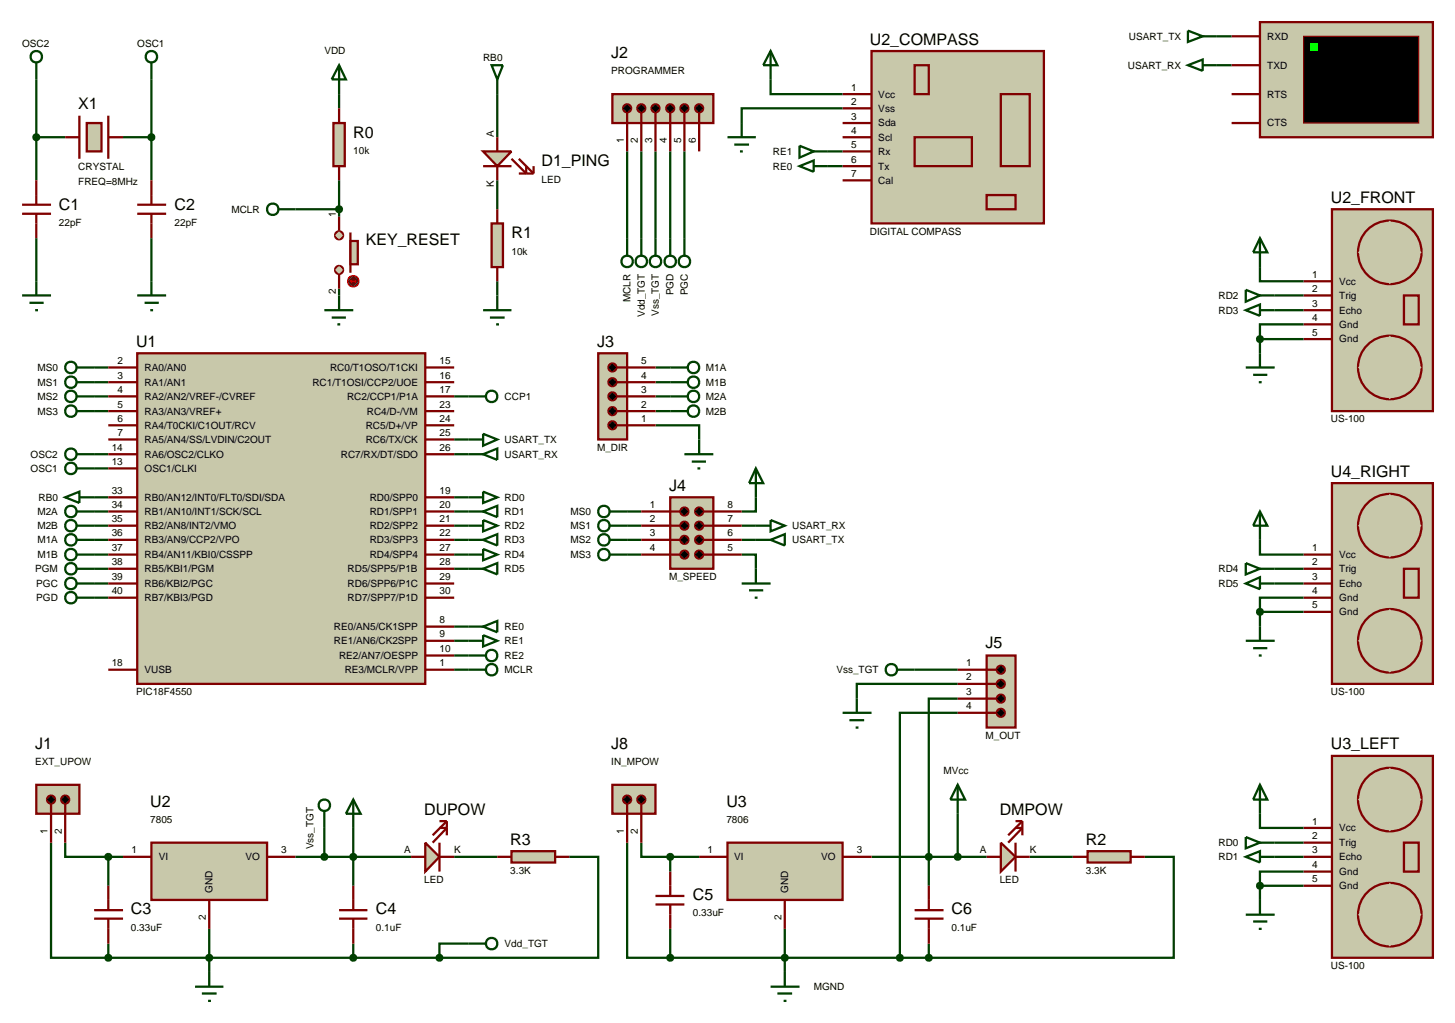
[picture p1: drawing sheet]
<svg xmlns="http://www.w3.org/2000/svg" width="257mm" height="180mm" viewBox="0 0 257 180" stroke-linecap="round" stroke-linejoin="round" font-family="sans-serif">
<g fill="none" stroke="#004000" stroke-width=".4">
<path d="M6.4 14v17.8M26.7 14v17.8M59.8 16.6v2.5M87.7 16.6v7.6M135.9 14v2.6h12.7M148.6 19.1h-17.8v2.6M214.6 6.4h2.6M214.6 11.5h2.6M6.4 24.2h5.1M21.7 24.2h5M52.1 36.9h7.7M59.8 31.8v6.4"/>
<path d="M87.7 31.8v5.1M110.6 26.7v15.3M113.1 26.7v15.3M115.6 26.7v15.3M118.2 26.7v15.3M120.7 26.7v15.3M146 26.7h2.6M146 29.3h2.6M6.4 42v7.6M26.7 42v7.6M59.8 50.9v1.2M87.7 49.6v2.5"/>
<path d="M222.2 47.1v2.5h7.7M222.2 59.8v2.5M222.2 59.8h7.7M224.8 52.1h5.1M224.8 54.7h5.1M229.9 57.2h-7.7v2.6M16.6 69.9h2.5M16.6 64.8h2.5M16.6 67.4h2.5M16.6 72.5h2.5M80.1 77.5h2.5M80.1 69.9h2.5"/>
<path d="M115.6 75h7.7v2.5M115.6 69.9h2.6M115.6 64.8h2.6M115.6 67.4h2.6M115.6 72.5h2.6M16.6 82.6h2.5M16.6 80.1h2.5M16.6 92.7h2.5M16.6 90.2h2.5M16.6 97.8h2.5M16.6 95.2h2.5M16.6 87.7h2.5"/>
<path d="M80.1 80.1h2.5M80.1 92.7h2.5M80.1 90.2h2.5M80.1 97.8h2.5M80.1 95.2h2.5M80.1 87.7h2.5M110.6 92.7h2.5M110.6 90.2h2.5M110.6 97.8h2.5M110.6 95.2h2.5M130.8 97.8h2.5v2.5M130.8 92.7h2.5"/>
<path d="M130.8 95.2h2.5M133.3 87.7v2.5h-2.5M222.2 95.2v2.6h7.7M16.6 100.3h2.5M16.6 105.4h2.5M16.6 102.9h2.5M80.1 118.1h2.5M80.1 115.6h2.5M80.1 100.3h2.5M80.1 110.5h2.5M80.1 113h2.5M161.3 118.1h7.6"/>
<path d="M222.2 107.9v2.6M222.2 107.9h7.7M224.8 100.3h5.1M224.8 102.9h5.1M229.9 105.4h-7.7v2.5M168.9 125.7h-10.2v43.2M168.9 123.2h-5.1v33M168.9 120.6h-17.8v2.6M9 148.6v20.3h10.1M11.5 148.6v2.5h7.6M19.1 151.1h2.6M19.1 151.1v5.1"/>
<path d="M52.1 151.1h20.4M57.2 146v5.1M62.3 146v10.2M80.1 151.1h7.6M100.4 151.1h5.1v17.8h-28M110.6 148.6v20.3h7.6M113.1 148.6v2.5h5.1M118.2 151.1h5.1M118.2 151.1v2.6M153.7 151.1h20.3M168.9 143.5v7.6M181.6 151.1h7.6"/>
<path d="M201.9 151.1h5.1v17.8h-43.2M222.2 143.5v2.5h7.7M222.2 156.2v2.5M222.2 156.2h7.7M224.8 148.6h5.1M224.8 151.1h5.1M229.9 153.7h-7.7v2.5M19.1 166.4v2.5M19.1 168.9h58.4M36.9 163.8v7.6M62.3 166.4v2.5M82.6 166.4h-5.1v2.5"/>
<path d="M118.2 168.9h45.6M118.2 163.8v5.1M138.4 163.8v7.6M163.8 166.4v2.5"/>
</g>
<path d="M24.2 62.3h50.8v58.3h-50.8z" fill="#c8c8aa" stroke="#800000" stroke-width=".4"/>
<g fill="none" stroke="#800000" stroke-width=".4">
<path d="M3.9 36.1h5.1M3.9 37.7h5.1M6.4 31.8v4.3M6.4 37.7v4.3M14 20.4v7.6M19.1 20.4v7.6M24.2 36.1h5.1M24.2 37.7h5.1M26.7 31.8v4.3M26.7 37.7v4.3M19.1 64.8h5.1M19.1 67.4h5.1"/>
<path d="M19.1 69.9h5.1M19.1 72.5h5.1M19.1 75h5.1M19.1 77.5h5.1M75 64.8h5.1M75 67.4h5.1M75 69.9h5.1M75 72.5h5.1M75 75h5.1M75 77.5h5.1M19.1 80.1h5.1M19.1 82.6h5.1"/>
<path d="M19.1 87.7h5.1M19.1 90.2h5.1M19.1 92.7h5.1M19.1 95.2h5.1M19.1 97.8h5.1M75 80.1h5.1M75 87.7h5.1M75 90.2h5.1M75 92.7h5.1M75 95.2h5.1M75 97.8h5.1M19.1 100.3h5.1"/>
<path d="M19.1 102.9h5.1M19.1 105.4h5.1M19.1 118.1h5.1M75 100.3h5.1M75 102.9h5.1M75 105.4h5.1M75 118.1h5.1M75 110.5h5.1M75 113h5.1M75 115.6h5.1"/>
</g>
<g fill="none" stroke="#004000" stroke-width=".4">
<path d="M13.5 82.6h3.1M13.5 80.1h3.1"/>
<circle cx="12.5" cy="80.1" r="1.01"/>
<circle cx="12.5" cy="82.6" r="1.01"/>
</g>
<path d="M15.3 21.7h2.6v5h-2.6z" fill="#c8c8aa" stroke="#800000" stroke-width=".4"/>
<path d="M11.5 24.2h2.5M19.1 24.2h2.6" fill="none" stroke="#800000" stroke-width=".4"/>
<g fill="none" stroke="#004000" stroke-width=".4">
<path d="M6.4 11v3M3.9 52.1h5.1M5.2 53.4h2.5M6.2 54.7h.5M6.4 49.6v2.5M24.2 52.1h5.1M25.5 53.4h2.5M26.5 54.7h.5M26.7 49.6v2.5"/>
<circle cx="6.4" cy="10" r="1.01"/>
</g>
<path d="M6 23.9l.4-.2-.5 .5zM6.4 23.7l.4 .2 .1 .3zM6.9 24.2l-.1 .3-.4 .2zM5.9 24.2l.5 .5-.4-.2z" fill="#004000" stroke="#004000" stroke-width=".4"/>
<path d="M5.9 24.2l.5-.5 .5 .5-.5 .5z" fill="#004000"/>
<g fill="none" stroke="#004000" stroke-width=".4">
<path d="M26.7 11v3"/>
<circle cx="26.7" cy="10" r="1.01"/>
</g>
<path d="M26.3 23.9l.4-.2-.5 .5zM26.7 23.7l.4 .2 .1 .3zM27.2 24.2l-.1 .3-.4 .2zM26.2 24.2l.5 .5-.4-.2z" fill="#004000" stroke="#004000" stroke-width=".4"/>
<path d="M26.2 24.2l.5-.5 .5 .5-.5 .5z" fill="#004000"/>
<path d="M59.8 11.5l1.2 2.5h-2.5zM59.8 11.5v5.1" fill="none" stroke="#004000" stroke-width=".4"/>
<path d="M58.8 21.7h2v7.6h-2z" fill="#c8c8aa" stroke="#800000" stroke-width=".4"/>
<path d="M59.8 19.1v2.6M59.8 29.3v2.5" fill="none" stroke="#800000" stroke-width=".4"/>
<path d="M57.2 54.7h5.1M58.5 56h2.5M59.5 57.2h.5M59.8 52.1v2.6" fill="none" stroke="#004000" stroke-width=".4"/>
<g fill="#c8c8aa" stroke="#800000" stroke-width=".4">
<path d="M59.3 47.1l.5-.2-.7 .7zM59.8 46.9a.68 .68 0 0 1 .7 .7zM59.8 48.3l.7-.7a.68 .68 0 0 1-.7 .7zM59.1 47.6l.7 .7a.68 .68 0 0 1-.7-.7z"/>
<path d="M59.3 41l.5-.2-.7 .7zM59.8 40.8a.68 .68 0 0 1 .7 .7zM60.5 41.5a.68 .68 0 0 1-.7 .7zM59.1 41.5l.7 .7a.68 .68 0 0 1-.7-.7z"/>
</g>
<g fill="#c8c8aa">
<path d="M59.1 47.6l.7-.7 .7 .7-.7 .7z"/>
<path d="M59.8 40.8l.7 .7-.7 .7-.7-.7z"/>
</g>
<path d="M61.8 41v7.1" fill="none" stroke="#800000" stroke-width=".4"/>
<path d="M61.8 42.5h1.3v4.1h-1.3z" fill="#c8c8aa" stroke="#800000" stroke-width=".4"/>
<path d="M59.8 38.2v2.5M59.8 48.3v2.6" fill="none" stroke="#800000" stroke-width=".4"/>
<path d="M61.6 48.9l.7-.3-1 1zM62.3 48.6a.94 .94 0 0 1 1 1zM63.3 49.6a.94 .94 0 0 1-1 1zM61.3 49.6l1 1a.94 .94 0 0 1-1-1z" fill="#400000" stroke="#f00" stroke-width=".2"/>
<path d="M61.3 49.6l1-1 1 1-1 1z" fill="#400000"/>
<path d="M61.8 49.6h1M61.8 49.6l.3 .3M62.1 49.4l-.3 .2M62.6 49.4l.2 .2M62.8 49.6l-.2 .3" fill="none" stroke="#f00" stroke-width=".2"/>
<path d="M59.4 36.6l.4-.2-.5 .5zM59.8 36.4l.4 .2 .1 .3zM60.3 36.9l-.1 .3-.4 .2zM59.3 36.9l.5 .5-.4-.2z" fill="#004000" stroke="#004000" stroke-width=".4"/>
<path d="M59.3 36.9l.5-.5 .5 .5-.5 .5z" fill="#004000"/>
<g fill="none" stroke="#004000" stroke-width=".4">
<path d="M49.1 36.9h3M82.6 118.1h3.1"/>
<circle cx="48.1" cy="36.9" r="1.01"/>
<circle cx="86.7" cy="118.1" r="1.01"/>
</g>
<path d="M222.2 3.9h30.5v20.3h-30.5z" fill="#c8c8aa" stroke="#800000" stroke-width=".4"/>
<path d="M229.9 6.4h20.3v15.3h-20.3z" fill="#000" stroke="#800000" stroke-width=".2"/>
<path d="M231.1 7.7h1.3v1.3h-1.3z" fill="#0f0"/>
<path d="M217.2 6.4h5M217.2 16.6h5M217.2 11.5h5M217.2 21.7h5" fill="none" stroke="#800000" stroke-width=".4"/>
<g fill="none" stroke="#004000" stroke-width=".4">
<path d="M209.5 5.4l2.6 1-2.6 1zM209.5 11.5l2.6-1v2zM212.1 6.4h2.5M212.1 11.5h2.5M82.6 77.5h2.6M82.6 69.9h3.1M85.2 76.5l2.5 1-2.5 1.1zM82.6 80.1h2.6M85.2 80.1l2.5-1v2z"/>
<circle cx="86.7" cy="69.9" r="1.01"/>
</g>
<g fill="#c8c8aa" stroke="#800000" stroke-width=".4">
<path d="M234.9 36.9h17.8v35.6h-17.8z"/>
<path d="M247.6 52.1h2.6v5.1h-2.6z"/>
<path d="M241.1 40.5a5.6 5.6 0 0 1 4-1.6l-5.6 5.6a5.6 5.6 0 0 1 1.6-4zM245.1 38.9a5.6 5.6 0 0 1 5.6 5.6zM245.1 50.1l5.6-5.6a5.6 5.6 0 0 1-5.6 5.6zM239.5 44.5l5.6 5.6a5.6 5.6 0 0 1-5.6-5.6z"/>
<path d="M241.1 60.8a5.6 5.6 0 0 1 4-1.6l-5.6 5.6a5.6 5.6 0 0 1 1.6-4zM245.1 59.2a5.6 5.6 0 0 1 5.6 5.6zM245.1 70.4l5.6-5.6a5.6 5.6 0 0 1-5.6 5.6zM239.5 64.8l5.6 5.6a5.6 5.6 0 0 1-5.6-5.6z"/>
</g>
<g fill="#c8c8aa">
<path d="M245.1 38.9l5.6 5.6-5.6 5.6-5.6-5.6z"/>
<path d="M245.1 59.2l5.6 5.6-5.6 5.6-5.6-5.6z"/>
</g>
<path d="M229.9 49.6h5M229.9 52.1h5M229.9 54.7h5M229.9 57.2h5M229.9 59.8h5" fill="none" stroke="#800000" stroke-width=".4"/>
<g fill="#c8c8aa" stroke="#800000" stroke-width=".4">
<path d="M234.9 133.3h17.8v35.6h-17.8z"/>
<path d="M247.6 148.6h2.6v5.1h-2.6z"/>
<path d="M241.1 137a5.6 5.6 0 0 1 4-1.6l-5.6 5.6a5.6 5.6 0 0 1 1.6-4zM245.1 135.4a5.6 5.6 0 0 1 5.6 5.6zM245.1 146.6l5.6-5.6a5.6 5.6 0 0 1-5.6 5.6zM239.5 141l5.6 5.6a5.6 5.6 0 0 1-5.6-5.6z"/>
<path d="M241.1 157.3a5.6 5.6 0 0 1 4-1.6l-5.6 5.6a5.6 5.6 0 0 1 1.6-4zM245.1 155.7a5.6 5.6 0 0 1 5.6 5.6zM245.1 166.9l5.6-5.6a5.6 5.6 0 0 1-5.6 5.6zM239.5 161.3l5.6 5.6a5.6 5.6 0 0 1-5.6-5.6z"/>
</g>
<g fill="#c8c8aa">
<path d="M245.1 135.4l5.6 5.6-5.6 5.6-5.6-5.6z"/>
<path d="M245.1 155.7l5.6 5.6-5.6 5.6-5.6-5.6z"/>
</g>
<path d="M229.9 146h5M229.9 148.6h5M229.9 151.1h5M229.9 153.7h5M229.9 156.2h5" fill="none" stroke="#800000" stroke-width=".4"/>
<g fill="#c8c8aa" stroke="#800000" stroke-width=".4">
<path d="M234.9 85.2h17.8v35.4h-17.8z"/>
<path d="M247.6 100.3h2.6v5.1h-2.6z"/>
<path d="M241.1 88.7a5.6 5.6 0 0 1 4-1.6l-5.6 5.6a5.6 5.6 0 0 1 1.6-4zM245.1 87.1a5.6 5.6 0 0 1 5.6 5.6zM245.1 98.3l5.6-5.6a5.6 5.6 0 0 1-5.6 5.6zM239.5 92.7l5.6 5.6a5.6 5.6 0 0 1-5.6-5.6z"/>
<path d="M241.1 109a5.6 5.6 0 0 1 4-1.6l-5.6 5.6a5.6 5.6 0 0 1 1.6-4zM245.1 107.4a5.6 5.6 0 0 1 5.6 5.6zM245.1 118.6l5.6-5.6a5.6 5.6 0 0 1-5.6 5.6zM239.5 113l5.6 5.6a5.6 5.6 0 0 1-5.6-5.6z"/>
</g>
<g fill="#c8c8aa">
<path d="M245.1 87.1l5.6 5.6-5.6 5.6-5.6-5.6z"/>
<path d="M245.1 107.4l5.6 5.6-5.6 5.6-5.6-5.6z"/>
</g>
<path d="M229.9 97.8h5M229.9 100.3h5M229.9 102.9h5M229.9 105.4h5M229.9 107.9h5" fill="none" stroke="#800000" stroke-width=".4"/>
<path d="M222.2 158.7v2.6M219.7 161.3h5.1M221 162.5h2.5M222 163.8h.5" fill="none" stroke="#004000" stroke-width=".4"/>
<path d="M221.9 155.8l.3-.1-.5 .5zM222.2 155.7l.4 .2 .1 .3zM222.2 156.7l.5-.5-.2 .4zM221.7 156.2l.5 .5-.4-.2z" fill="#004000" stroke="#004000" stroke-width=".4"/>
<path d="M222.2 155.7l.5 .5-.5 .5-.5-.5z" fill="#004000"/>
<path d="M219.7 64.8h5.1M221 66.1h2.5M222 67.4h.5M222.2 62.3v2.5M219.7 113h5.1M221 114.3h2.5M222 115.6h.5M222.2 110.5v2.5" fill="none" stroke="#004000" stroke-width=".4"/>
<path d="M221.9 107.5l.3-.1-.5 .5zM222.2 107.4l.3 .1 .2 .4zM222.2 108.4l.5-.5-.1 .3zM221.7 107.9l.5 .5-.4-.2z" fill="#004000" stroke="#004000" stroke-width=".4"/>
<path d="M222.2 107.4l.5 .5-.5 .5-.5-.5z" fill="#004000"/>
<path d="M221.9 59.4l.3-.1-.5 .5zM222.2 59.3l.4 .2 .1 .3zM222.2 60.3l.5-.5-.2 .4zM221.7 59.8l.5 .5-.4-.2z" fill="#004000" stroke="#004000" stroke-width=".4"/>
<path d="M222.2 59.3l.5 .5-.5 .5-.5-.5z" fill="#004000"/>
<path d="M222.2 42l1.3 2.5h-2.5zM222.2 42v5.1M222.2 90.2l1.3 2.5h-2.5zM222.2 90.2v5M222.2 138.4l1.3 2.6h-2.5zM222.2 138.4v5.1" fill="none" stroke="#004000" stroke-width=".4"/>
<g fill="#c8c8aa" stroke="#800000" stroke-width=".4">
<path d="M153.7 9h30.4v30.4h-30.4z"/>
<path d="M161.3 24.2h10.1v5.1h-10.1z"/>
<path d="M161.3 11.5h2.5v5.1h-2.5z"/>
<path d="M176.5 16.6h5.1v12.7h-5.1z"/>
<path d="M174 34.4h5.1v2.5h-5.1z"/>
</g>
<path d="M148.6 16.6h5.1M148.6 19.1h5.1M148.6 21.7h5.1M148.6 24.2h5.1M148.6 26.7h5.1M148.6 29.3h5.1M148.6 31.8h5.1" fill="none" stroke="#800000" stroke-width=".4"/>
<g fill="none" stroke="#004000" stroke-width=".4">
<path d="M135.9 9l1.2 2.5h-2.5zM135.9 9v5M128.3 24.2h5M129.5 25.5h2.6M130.5 26.7h.5M130.8 21.7v2.5M141 25.7l2.5 1-2.5 1.1zM141 29.3l2.5-1v2zM143.5 26.7h2.5M143.5 29.3h2.5M219.7 51.1l2.5 1-2.5 1.1zM219.7 54.7l2.5-1v2z"/>
<path d="M222.2 52.1h2.6M222.2 54.7h2.6M13.5 92.7h3.1M13.5 90.2h3.1M13.5 97.8h3.1M13.5 95.2h3.1M82.6 92.7h2.6M82.6 90.2h2.6M82.6 97.8h2.6M82.6 95.2h2.6M82.6 87.7h2.6M85.2 90.2l2.5-1v2z"/>
<path d="M85.2 86.7l2.5 1-2.5 1zM85.2 95.2l2.5-1v2zM85.2 91.7l2.5 1-2.5 1zM85.2 96.8l2.5 1-2.5 1zM219.7 99.3l2.5 1-2.5 1zM13.5 100.3h3.1M13.5 105.4h3.1M13.5 102.9h3.1M82.6 115.6h3.1M82.6 100.3h2.6M85.2 100.3l2.5-1v2zM219.7 102.9l2.5-1.1v2.1z"/>
<path d="M222.2 100.3h2.6M222.2 102.9h2.6M219.7 147.6l2.5 1-2.5 1zM219.7 151.1l2.5-1v2zM222.2 148.6h2.6M222.2 151.1h2.6"/>
<circle cx="12.5" cy="90.2" r="1.01"/>
<circle cx="12.5" cy="97.8" r="1.01"/>
<circle cx="12.5" cy="95.2" r="1.01"/>
<circle cx="12.5" cy="92.7" r="1.01"/>
<circle cx="12.5" cy="102.9" r="1.01"/>
<circle cx="12.5" cy="100.3" r="1.01"/>
<circle cx="12.5" cy="105.4" r="1.01"/>
<circle cx="86.7" cy="115.6" r="1.01"/>
</g>
<path d="M85.2 26.7h5l-2.5 2.6z" fill="#c8c8aa" stroke="#800000" stroke-width=".4"/>
<path d="M85.2 29.3h5M87.7 24.2v2.5M87.7 29.3v2.5M90.2 28l2.6 2.6v-1.3M91.5 28l2.6 2.6M91.5 30.6h2.6M94.1 29.3v1.3" fill="none" stroke="#800000" stroke-width=".4"/>
<path d="M86.7 11.5h2l-1 2.5zM87.7 14v2.6M11.5 87.7l2.5-1v2zM14 87.7h2.6M82.6 110.5h2.6M82.6 113h2.6M85.2 110.5l2.5-1v2zM85.2 112l2.5 1-2.5 1z" fill="none" stroke="#004000" stroke-width=".4"/>
<path d="M86.7 39.4h2v7.7h-2z" fill="#c8c8aa" stroke="#800000" stroke-width=".4"/>
<path d="M87.7 36.9v2.5M87.7 47.1v2.5" fill="none" stroke="#800000" stroke-width=".4"/>
<path d="M62.3 141l1.3 2.5h-2.6zM62.3 141v5" fill="none" stroke="#004000" stroke-width=".4"/>
<path d="M26.7 148.6h20.4v10.1h-20.4z" fill="#c8c8aa" stroke="#800000" stroke-width=".4"/>
<path d="M21.7 151.1h5M36.9 158.7v5.1M47.1 151.1h5M62.3 156.2v4.3M59.8 160.5h5M59.8 162h5M62.3 162v4.4" fill="none" stroke="#800000" stroke-width=".4"/>
<path d="M34.4 174h5M35.6 175.2h2.6M36.7 176.5h.5M36.9 171.4v2.6" fill="none" stroke="#004000" stroke-width=".4"/>
<path d="M36.6 168.5l.3-.1-.5 .5zM36.9 168.4l.4 .2 .1 .3zM36.9 169.4l.5-.5-.2 .4zM36.4 168.9l.5 .5-.4-.2z" fill="#004000" stroke="#004000" stroke-width=".4"/>
<path d="M36.9 168.4l.5 .5-.5 .5-.5-.5z" fill="#004000"/>
<path d="M61.9 150.8l.4-.2-.5 .5zM62.3 150.6l.4 .2 .1 .3zM62.3 151.6l.5-.5-.2 .4zM61.8 151.1l.5 .5-.3-.1z" fill="#004000" stroke="#004000" stroke-width=".4"/>
<path d="M61.8 151.1l.5-.5 .5 .5-.5 .5z" fill="#004000"/>
<path d="M19.1 156.2v4.3M16.6 160.5h5.1M16.6 162h5.1M19.1 162v4.4" fill="none" stroke="#800000" stroke-width=".4"/>
<path d="M6.4 138.4h7.6v5.1h-7.6z" fill="#c8c8aa" stroke="#800000" stroke-width=".4"/>
<path d="M9 141.7v6.9M11.5 141.7v6.9" fill="none" stroke="#800000" stroke-width=".4"/>
<g fill="#000" stroke="#800000" stroke-width=".4">
<path d="M8.5 140.5l.5-.2-.7 .7zM9 140.3a.68 .68 0 0 1 .7 .7zM9.7 141a.68 .68 0 0 1-.7 .7zM8.3 141l.7 .7a.68 .68 0 0 1-.7-.7z"/>
<path d="M11 140.5l.5-.2-.7 .7zM11.5 140.3a.68 .68 0 0 1 .7 .7zM11.5 141.7l.7-.7a.68 .68 0 0 1-.7 .7zM10.8 141l.7 .7a.68 .68 0 0 1-.7-.7z"/>
</g>
<path d="M9 140.3l.7 .7-.7 .7-.7-.7zM11.5 140.3l.7 .7-.7 .7-.7-.7z" fill="#000"/>
<path d="M18.7 150.8l.4-.2-.5 .5zM19.1 150.6l.4 .2 .1 .3zM19.6 151.1l-.2 .4-.3 .1zM18.6 151.1l.5 .5-.3-.1z" fill="#004000" stroke="#004000" stroke-width=".4"/>
<path d="M18.6 151.1l.5-.5 .5 .5-.5 .5z" fill="#004000"/>
<path d="M18.7 168.6l.4-.2-.5 .5zM19.1 168.4l.4 .2 .1 .3zM19.6 168.9l-.2 .4-.3 .1zM18.6 168.9l.5 .5-.3-.1z" fill="#004000" stroke="#004000" stroke-width=".4"/>
<path d="M18.6 168.9l.5-.5 .5 .5-.5 .5z" fill="#004000"/>
<path d="M75 148.6l2.5 2.5-2.5 2.6z" fill="#c8c8aa" stroke="#800000" stroke-width=".4"/>
<path d="M72.5 151.1h2.5M77.5 148.6v5.1M77.5 146h1.3l-2.5 2.6M77.5 144.8h1.3M77.5 151.1h2.6M78.8 144.8l-2.5 2.5M78.8 144.8v2.5" fill="none" stroke="#800000" stroke-width=".4"/>
<path d="M90.2 150.1h7.7v2h-7.7z" fill="#c8c8aa" stroke="#800000" stroke-width=".4"/>
<path d="M87.7 151.1h2.5M97.9 151.1h2.5" fill="none" stroke="#800000" stroke-width=".4"/>
<path d="M62 168.5l.3-.1-.5 .5zM62.3 168.4l.4 .2 .1 .3zM62.3 169.4l.5-.5-.2 .4zM61.8 168.9l.5 .5-.3-.1z" fill="#004000" stroke="#004000" stroke-width=".4"/>
<path d="M62.3 168.4l.5 .5-.5 .5-.5-.5z" fill="#004000"/>
<path d="M85.2 54.7h5M86.4 56h2.6M87.5 57.2h.5M87.7 52.1v2.6" fill="none" stroke="#004000" stroke-width=".4"/>
<path d="M108 16.6h17.8v5.1h-17.8z" fill="#c8c8aa" stroke="#800000" stroke-width=".4"/>
<path d="M110.6 19.9v6.8M113.1 19.9v6.8M115.6 19.9v6.8M118.2 19.9v6.8M120.7 19.9v6.8M123.3 19.9v6.8" fill="none" stroke="#800000" stroke-width=".4"/>
<g fill="#000" stroke="#800000" stroke-width=".4">
<path d="M110.1 18.6l.5-.2-.7 .7zM110.6 18.4a.68 .68 0 0 1 .7 .7zM111.3 19.1a.68 .68 0 0 1-.7 .7zM109.9 19.1l.7 .7a.68 .68 0 0 1-.7-.7z"/>
<path d="M112.6 18.6l.5-.2-.7 .7zM113.1 18.4a.68 .68 0 0 1 .7 .7zM113.1 19.8l.7-.7a.68 .68 0 0 1-.7 .7zM112.4 19.1l.7 .7a.68 .68 0 0 1-.7-.7z"/>
<path d="M115.1 18.6l.5-.2-.7 .7zM115.6 18.4a.68 .68 0 0 1 .7 .7zM116.3 19.1a.68 .68 0 0 1-.7 .7zM114.9 19.1l.7 .7a.68 .68 0 0 1-.7-.7z"/>
<path d="M117.7 18.6l.5-.2-.7 .7zM118.2 18.4a.68 .68 0 0 1 .7 .7zM118.2 19.8l.7-.7a.68 .68 0 0 1-.7 .7zM117.5 19.1l.7 .7a.68 .68 0 0 1-.7-.7z"/>
<path d="M120.2 18.6l.5-.2-.7 .7zM120.7 18.4a.68 .68 0 0 1 .7 .7zM120.7 19.8l.7-.7a.68 .68 0 0 1-.7 .7zM120 19.1l.7 .7a.68 .68 0 0 1-.7-.7z"/>
<path d="M122.8 18.6l.5-.2-.7 .7zM123.3 18.4a.68 .68 0 0 1 .7 .7zM124 19.1a.68 .68 0 0 1-.7 .7zM122.6 19.1l.7 .7a.68 .68 0 0 1-.7-.7z"/>
</g>
<path d="M110.6 18.4l.7 .7-.7 .7-.7-.7zM113.1 18.4l.7 .7-.7 .7-.7-.7zM115.6 18.4l.7 .7-.7 .7-.7-.7zM118.2 18.4l.7 .7-.7 .7-.7-.7zM120.7 18.4l.7 .7-.7 .7-.7-.7zM123.3 18.4l.7 .7-.7 .7-.7-.7z" fill="#000"/>
<g fill="none" stroke="#004000" stroke-width=".4">
<path d="M110.6 42v3M113.1 42v3M115.6 42v3M118.2 42v3M120.7 42v3M57.2 143v3M82.6 166.4h3.1"/>
<circle cx="110.6" cy="46.1" r="1.01"/>
<circle cx="113.1" cy="46.1" r="1.01"/>
<circle cx="115.6" cy="46.1" r="1.01"/>
<circle cx="118.2" cy="46.1" r="1.01"/>
<circle cx="120.7" cy="46.1" r="1.01"/>
<circle cx="57.2" cy="142" r="1.01"/>
<circle cx="86.7" cy="166.4" r="1.01"/>
</g>
<path d="M56.8 150.8l.4-.2-.5 .5zM57.2 150.6l.4 .2 .1 .3zM57.2 151.6l.5-.5-.2 .4zM56.7 151.1l.5 .5-.3-.1z" fill="#004000" stroke="#004000" stroke-width=".4"/>
<path d="M56.7 151.1l.5-.5 .5 .5-.5 .5z" fill="#004000"/>
<path d="M77.2 168.5l.3-.1-.5 .5zM77.5 168.4l.4 .2 .1 .3zM77.5 169.4l.5-.5-.2 .4zM77 168.9l.5 .5-.4-.2z" fill="#004000" stroke="#004000" stroke-width=".4"/>
<path d="M77.5 168.4l.5 .5-.5 .5-.5-.5z" fill="#004000"/>
<path d="M105.5 62.3h5.1v15.2h-5.1z" fill="#c8c8aa" stroke="#800000" stroke-width=".4"/>
<path d="M108.8 75h6.8M108.8 72.5h6.8M108.8 69.9h6.8M108.8 67.4h6.8M108.8 64.8h6.8" fill="none" stroke="#800000" stroke-width=".4"/>
<g fill="#000" stroke="#800000" stroke-width=".4">
<path d="M107.5 74.5l.5-.2-.7 .7zM108 74.3a.68 .68 0 0 1 .7 .7zM108.7 75a.68 .68 0 0 1-.7 .7zM107.3 75l.7 .7a.68 .68 0 0 1-.7-.7z"/>
<path d="M107.5 72l.5-.2-.7 .7zM108 71.8a.68 .68 0 0 1 .7 .7zM108.7 72.5a.68 .68 0 0 1-.7 .7zM107.3 72.5l.7 .7a.68 .68 0 0 1-.7-.7z"/>
<path d="M107.5 69.4l.5-.2-.7 .7zM108 69.2a.68 .68 0 0 1 .7 .7zM108.7 69.9a.68 .68 0 0 1-.7 .7zM107.3 69.9l.7 .7a.68 .68 0 0 1-.7-.7z"/>
<path d="M107.5 66.9l.5-.2-.7 .7zM108 66.7a.68 .68 0 0 1 .7 .7zM108.7 67.4a.68 .68 0 0 1-.7 .7zM107.3 67.4l.7 .7a.68 .68 0 0 1-.7-.7z"/>
<path d="M107.5 64.3l.5-.2-.7 .7zM108 64.1a.68 .68 0 0 1 .7 .7zM108.7 64.8a.68 .68 0 0 1-.7 .7zM107.3 64.8l.7 .7a.68 .68 0 0 1-.7-.7z"/>
</g>
<path d="M107.3 75l.7-.7 .7 .7-.7 .7zM107.3 72.5l.7-.7 .7 .7-.7 .7zM108 69.2l.7 .7-.7 .7-.7-.7zM107.3 67.4l.7-.7 .7 .7-.7 .7zM107.3 64.8l.7-.7 .7 .7-.7 .7z" fill="#000"/>
<g fill="none" stroke="#004000" stroke-width=".4">
<path d="M118.2 64.8h3M118.2 67.4h3M118.2 69.9h3M118.2 72.5h3M123.3 77.5v2.6M120.7 80.1h5.1M122 81.4h2.5M123 82.6h.5"/>
<circle cx="122.3" cy="69.9" r="1.01"/>
<circle cx="122.3" cy="72.5" r="1.01"/>
<circle cx="122.3" cy="67.4" r="1.01"/>
<circle cx="122.3" cy="64.8" r="1.01"/>
</g>
<path d="M118.2 87.7h7.6v12.6h-7.6z" fill="#c8c8aa" stroke="#800000" stroke-width=".4"/>
<path d="M113.1 90.2h6.9M113.1 92.7h6.9M113.1 95.2h6.9M113.1 97.8h6.9M124 90.2h6.8M124 92.7h6.8M124 95.2h6.8M124 97.8h6.8" fill="none" stroke="#800000" stroke-width=".4"/>
<g fill="#000" stroke="#800000" stroke-width=".4">
<path d="M120.2 89.7l.5-.2-.7 .7zM120.7 89.5a.68 .68 0 0 1 .7 .7zM120.7 90.9l.7-.7a.68 .68 0 0 1-.7 .7zM120 90.2l.7 .7a.68 .68 0 0 1-.7-.7z"/>
<path d="M120.2 92.2l.5-.2-.7 .7zM120.7 92a.68 .68 0 0 1 .7 .7zM121.4 92.7a.68 .68 0 0 1-.7 .7zM120 92.7l.7 .7a.68 .68 0 0 1-.7-.7z"/>
<path d="M120.2 94.7l.5-.2-.7 .7zM120.7 94.5a.68 .68 0 0 1 .7 .7zM120.7 95.9l.7-.7a.68 .68 0 0 1-.7 .7zM120 95.2l.7 .7a.68 .68 0 0 1-.7-.7z"/>
<path d="M120.2 97.3l.5-.2-.7 .7zM120.7 97.1a.68 .68 0 0 1 .7 .7zM121.4 97.8a.68 .68 0 0 1-.7 .7zM120 97.8l.7 .7a.68 .68 0 0 1-.7-.7z"/>
<path d="M122.8 89.7l.5-.2-.7 .7zM123.3 89.5a.68 .68 0 0 1 .7 .7zM123.3 90.9l.7-.7a.68 .68 0 0 1-.7 .7zM122.6 90.2l.7 .7a.68 .68 0 0 1-.7-.7z"/>
<path d="M122.8 92.2l.5-.2-.7 .7zM123.3 92a.68 .68 0 0 1 .7 .7zM124 92.7a.68 .68 0 0 1-.7 .7zM122.6 92.7l.7 .7a.68 .68 0 0 1-.7-.7z"/>
<path d="M122.8 94.7l.5-.2-.7 .7zM123.3 94.5a.68 .68 0 0 1 .7 .7zM123.3 95.9l.7-.7a.68 .68 0 0 1-.7 .7zM122.6 95.2l.7 .7a.68 .68 0 0 1-.7-.7z"/>
<path d="M122.8 97.3l.5-.2-.7 .7zM123.3 97.1a.68 .68 0 0 1 .7 .7zM124 97.8a.68 .68 0 0 1-.7 .7zM122.6 97.8l.7 .7a.68 .68 0 0 1-.7-.7z"/>
</g>
<path d="M120 90.2l.7-.7 .7 .7-.7 .7zM120 92.7l.7-.7 .7 .7-.7 .7zM120 95.2l.7-.7 .7 .7-.7 .7zM120 97.8l.7-.7 .7 .7-.7 .7zM123.3 89.5l.7 .7-.7 .7-.7-.7zM123.3 92l.7 .7-.7 .7-.7-.7zM123.3 94.5l.7 .7-.7 .7-.7-.7zM123.3 97.1l.7 .7-.7 .7-.7-.7z" fill="#000"/>
<g fill="none" stroke="#004000" stroke-width=".4">
<path d="M13.5 64.8h3.1M13.5 67.4h3.1M13.5 69.9h3.1M13.5 72.5h3.1M107.5 90.2h3.1M107.5 92.7h3.1M107.5 95.2h3.1M107.5 97.8h3.1"/>
<circle cx="12.5" cy="64.8" r="1.01"/>
<circle cx="12.5" cy="67.4" r="1.01"/>
<circle cx="12.5" cy="72.5" r="1.01"/>
<circle cx="12.5" cy="69.9" r="1.01"/>
<circle cx="106.5" cy="90.2" r="1.01"/>
<circle cx="106.5" cy="97.8" r="1.01"/>
<circle cx="106.5" cy="95.2" r="1.01"/>
<circle cx="106.5" cy="92.7" r="1.01"/>
</g>
<path d="M128.3 148.6h20.3v10.1h-20.3z" fill="#c8c8aa" stroke="#800000" stroke-width=".4"/>
<path d="M123.3 151.1h5M138.4 158.7v5.1M148.6 151.1h5.1M163.8 156.2v4.3M161.3 160.5h5.1M161.3 162h5.1M163.8 162v4.4" fill="none" stroke="#800000" stroke-width=".4"/>
<path d="M163.4 150.8l.4-.2-.5 .5zM163.8 150.6l.4 .2 .1 .3zM164.3 151.1l-.2 .4-.3 .1zM163.3 151.1l.5 .5-.3-.1z" fill="#004000" stroke="#004000" stroke-width=".4"/>
<path d="M163.8 150.6l.5 .5-.5 .5-.5-.5z" fill="#004000"/>
<path d="M176.5 148.6l2.6 2.5-2.6 2.6z" fill="#c8c8aa" stroke="#800000" stroke-width=".4"/>
<path d="M174 151.1h2.5M179.1 148.6v5.1M179.1 146h1.2l-2.5 2.6M179.1 144.8h1.2M179.1 151.1h2.5M180.3 144.8l-2.5 2.5M180.3 144.8v2.5" fill="none" stroke="#800000" stroke-width=".4"/>
<path d="M191.8 150.1h7.6v2h-7.6z" fill="#c8c8aa" stroke="#800000" stroke-width=".4"/>
<path d="M189.2 151.1h2.6M199.4 151.1h2.5" fill="none" stroke="#800000" stroke-width=".4"/>
<path d="M163.5 168.5l.3-.1-.5 .5zM163.8 168.4l.4 .2 .1 .3zM164.3 168.9l-.2 .4-.3 .1zM163.3 168.9l.5 .5-.3-.1z" fill="#004000" stroke="#004000" stroke-width=".4"/>
<path d="M163.8 168.4l.5 .5-.5 .5-.5-.5z" fill="#004000"/>
<path d="M115.6 158h5.1M115.6 159.5h5.1M118.2 153.7v4.3M118.2 159.5v4.3" fill="none" stroke="#800000" stroke-width=".4"/>
<path d="M138.1 168.5l.3-.1-.5 .5zM138.4 168.4l.4 .2 .1 .3zM138.9 168.9l-.2 .4-.3 .1zM137.9 168.9l.5 .5-.3-.1z" fill="#004000" stroke="#004000" stroke-width=".4"/>
<path d="M138.4 168.4l.5 .5-.5 .5-.5-.5z" fill="#004000"/>
<path d="M135.9 174h5.1M137.1 175.2h2.6M138.2 176.5h.5M138.4 171.4v2.6" fill="none" stroke="#004000" stroke-width=".4"/>
<path d="M108 138.4h7.6v5.1h-7.6z" fill="#c8c8aa" stroke="#800000" stroke-width=".4"/>
<path d="M110.6 141.7v6.9M113.1 141.7v6.9" fill="none" stroke="#800000" stroke-width=".4"/>
<g fill="#000" stroke="#800000" stroke-width=".4">
<path d="M110.1 140.5l.5-.2-.7 .7zM110.6 140.3a.68 .68 0 0 1 .7 .7zM110.6 141.7l.7-.7a.68 .68 0 0 1-.7 .7zM109.9 141l.7 .7a.68 .68 0 0 1-.7-.7z"/>
<path d="M112.6 140.5l.5-.2-.7 .7zM113.1 140.3a.68 .68 0 0 1 .7 .7zM113.1 141.7l.7-.7a.68 .68 0 0 1-.7 .7zM112.4 141l.7 .7a.68 .68 0 0 1-.7-.7z"/>
</g>
<path d="M110.6 140.3l.7 .7-.7 .7-.7-.7zM113.1 140.3l.7 .7-.7 .7-.7-.7z" fill="#000"/>
<path d="M117.9 168.5l.3-.1-.5 .5zM118.2 168.4l.3 .1 .2 .4zM118.7 168.9l-.2 .4-.3 .1zM117.7 168.9l.5 .5-.3-.1z" fill="#004000" stroke="#004000" stroke-width=".4"/>
<path d="M118.2 168.4l.5 .5-.5 .5-.5-.5z" fill="#004000"/>
<path d="M117.8 150.8l.4-.2-.5 .5zM118.2 150.6l.3 .1 .2 .4zM118.7 151.1l-.2 .4-.3 .1zM117.7 151.1l.5 .5-.3-.1z" fill="#004000" stroke="#004000" stroke-width=".4"/>
<path d="M118.2 150.6l.5 .5-.5 .5-.5-.5z" fill="#004000"/>
<path d="M174 115.6h5.1v12.7h-5.1z" fill="#c8c8aa" stroke="#800000" stroke-width=".4"/>
<path d="M168.9 118.1h6.8M168.9 120.6h6.8M168.9 123.2h6.8M168.9 125.7h6.8" fill="none" stroke="#800000" stroke-width=".4"/>
<g fill="#000" stroke="#800000" stroke-width=".4">
<path d="M176 117.6l.5-.2-.7 .7zM176.5 117.4a.68 .68 0 0 1 .7 .7zM176.5 118.8l.7-.7a.68 .68 0 0 1-.7 .7zM175.8 118.1l.7 .7a.68 .68 0 0 1-.7-.7z"/>
<path d="M176 120.1l.5-.2-.7 .7zM176.5 119.9a.68 .68 0 0 1 .7 .7zM176.5 121.3l.7-.7a.68 .68 0 0 1-.7 .7zM175.8 120.6l.7 .7a.68 .68 0 0 1-.7-.7z"/>
<path d="M176 122.7l.5-.2-.7 .7zM176.5 122.5a.68 .68 0 0 1 .7 .7zM177.2 123.2a.68 .68 0 0 1-.7 .7zM175.8 123.2l.7 .7a.68 .68 0 0 1-.7-.7z"/>
<path d="M176 125.2l.5-.2-.7 .7zM176.5 125a.68 .68 0 0 1 .7 .7zM176.5 126.4l.7-.7a.68 .68 0 0 1-.7 .7zM175.8 125.7l.7 .7a.68 .68 0 0 1-.7-.7z"/>
</g>
<path d="M176.5 117.4l.7 .7-.7 .7-.7-.7zM176.5 119.9l.7 .7-.7 .7-.7-.7zM176.5 122.5l.7 .7-.7 .7-.7-.7zM175.8 125.7l.7-.7 .7 .7-.7 .7z" fill="#000"/>
<path d="M158.4 168.5l.3-.1-.5 .5zM158.7 168.4l.3 .1 .2 .4zM158.7 169.4l.5-.5-.2 .4zM158.2 168.9l.5 .5-.3-.1z" fill="#004000" stroke="#004000" stroke-width=".4"/>
<path d="M158.7 168.4l.5 .5-.5 .5-.5-.5z" fill="#004000"/>
<g fill="none" stroke="#004000" stroke-width=".4">
<path d="M133.3 82.6l1.3 2.6h-2.5zM133.3 82.6v5.1M133.3 95.2h2.6M133.3 92.7h2.6M135.9 95.2l2.5-1v2zM135.9 91.7l2.5 1-2.5 1zM130.8 102.9h5.1M132.1 104.1h2.5M133.1 105.4h.5M133.3 100.3v2.6M158.2 118.1h3.1M148.6 125.7h5.1"/>
<path d="M149.8 127h2.6M150.9 128.3h.5M151.1 123.2v2.5M168.9 138.4l1.3 2.6h-2.6zM168.9 138.4v5.1"/>
<circle cx="157.2" cy="118.1" r="1.01"/>
</g>
<path d="M168.5 150.8l.4-.2-.5 .5zM168.9 150.6l.4 .2 .1 .3zM169.4 151.1l-.2 .4-.3 .1zM168.4 151.1l.5 .5-.3-.1z" fill="#004000" stroke="#004000" stroke-width=".4"/>
<path d="M168.4 151.1l.5-.5 .5 .5-.5 .5z" fill="#004000"/>
<g font-size="2.8">
<text x="107.8" y="10.3">J2</text>
<text x="153.4" y="7.9">U2_COMPASS</text>
<text x="13.8" y="19.3">X1</text>
<text x="62.3" y="24.3">R0</text>
<text x="95.5" y="29.3">D1_PING</text>
<text x="234.7" y="35.8">U2_FRONT</text>
<text x="10.4" y="37">C1</text>
<text x="30.8" y="37">C2</text>
<text x="90.2" y="42">R1</text>
<text x="64.5" y="43.3">KEY_RESET</text>
<text x="24" y="61.2">U1</text>
<text x="105.3" y="61.2">J3</text>
<text x="118" y="86.6">J4</text>
<text x="234.7" y="84.1">U4_RIGHT</text>
<text x="173.8" y="114.4">J5</text>
<text x="6.2" y="132.1">J1</text>
<text x="107.8" y="132.1">J8</text>
<text x="234.7" y="132.2">U3_LEFT</text>
<text x="26.5" y="142.3">U2</text>
<text x="74.8" y="143.7">DUPOW</text>
<text x="128.1" y="142.3">U3</text>
<text x="176.3" y="143.7">DMPOW</text>
<text x="90" y="149">R3</text>
<text x="191.5" y="149">R2</text>
<text x="23.1" y="161.3">C3</text>
<text x="66.3" y="161.3">C4</text>
<text x="122.2" y="158.8">C5</text>
<text x="167.8" y="161.3">C6</text>
</g>
<g font-size="1.8">
<text x="3.9" y="8.3">OSC2</text>
<text x="24.2" y="8.3">OSC1</text>
<text x="57.2" y="9.6">VDD</text>
<text x="85.2" y="10.8">RB0</text>
<text x="199.1" y="7">USART_TX</text>
<text x="223.5" y="7">RXD</text>
<text x="107.8" y="13.1">PROGRAMMER</text>
<text x="150.1" y="16">1</text>
<text x="154.9" y="17.2">Vcc</text>
<text x="198.9" y="12.1">USART_RX</text>
<text x="223.5" y="17.2">RTS</text>
<text x="223.5" y="12.1">TXD</text>
<text x="150.1" y="18.5">2</text>
<text x="150.1" y="21.1">3</text>
<text x="150.1" y="23.6">4</text>
<text x="154.9" y="19.7">Vss</text>
<text x="154.9" y="22.3">Sda</text>
<text x="223.5" y="22.3">CTS</text>
<text x="13.8" y="30">CRYSTAL</text>
<text x="62.3" y="27.1">10k</text>
<text x="87.1" y="24.2" transform="rotate(-90 87.1 24.2)">A</text>
<text x="110" y="25.2" transform="rotate(-90 110 25.2)">1</text>
<text x="112.5" y="25.2" transform="rotate(-90 112.5 25.2)">2</text>
<text x="115" y="25.2" transform="rotate(-90 115 25.2)">3</text>
<text x="117.6" y="25.2" transform="rotate(-90 117.6 25.2)">4</text>
<text x="120.1" y="25.2" transform="rotate(-90 120.1 25.2)">5</text>
<text x="122.7" y="25.2" transform="rotate(-90 122.7 25.2)">6</text>
<text x="136.3" y="27.3">RE1</text>
<text x="136.3" y="29.9">RE0</text>
<text x="150.1" y="26.1">5</text>
<text x="150.1" y="28.7">6</text>
<text x="154.9" y="24.8">Scl</text>
<text x="154.9" y="27.3">Rx</text>
<text x="154.9" y="29.9">Tx</text>
<text x="13.8" y="32.6">FREQ=8MHz</text>
<text x="87.1" y="33" transform="rotate(-90 87.1 33)">K</text>
<text x="95.5" y="32.2">LED</text>
<text x="150.1" y="31.2">7</text>
<text x="154.9" y="32.4">Cal</text>
<text x="10.4" y="39.8">22pF</text>
<text x="30.8" y="39.8">22pF</text>
<text x="40.8" y="37.5">MCLR</text>
<text x="59.2" y="38.2" transform="rotate(-90 59.2 38.2)">1</text>
<text x="153.4" y="41.5">DIGITAL COMPASS</text>
<text x="90.2" y="44.9">10k</text>
<text x="59.2" y="51.9" transform="rotate(-90 59.2 51.9)">2</text>
<text x="111.2" y="53.3" transform="rotate(-90 111.2 53.3)">MCLR</text>
<text x="118.8" y="52.1" transform="rotate(-90 118.8 52.1)">PGD</text>
<text x="121.3" y="52.1" transform="rotate(-90 121.3 52.1)">PGC</text>
<text x="214.9" y="52.7">RD2</text>
<text x="231.4" y="49">1</text>
<text x="231.4" y="51.5">2</text>
<text x="236.2" y="50.2">Vcc</text>
<text x="236.2" y="52.7">Trig</text>
<text x="113.7" y="55.9" transform="rotate(-90 113.7 55.9)">Vdd_TGT</text>
<text x="116.2" y="55.7" transform="rotate(-90 116.2 55.7)">Vss_TGT</text>
<text x="214.9" y="55.3">RD3</text>
<text x="231.4" y="54.1">3</text>
<text x="231.4" y="56.6">4</text>
<text x="231.4" y="59.2">5</text>
<text x="236.2" y="55.3">Echo</text>
<text x="236.2" y="57.8">Gnd</text>
<text x="6.6" y="65.4">MS0</text>
<text x="20.7" y="64.2">2</text>
<text x="25.5" y="65.4">RA0/AN0</text>
<text x="58.2" y="65.4">RC0/T1OSO/T1CKI</text>
<text x="77.5" y="64.2">15</text>
<text x="113.1" y="64.2">5</text>
<text x="124.5" y="65.4">M1A</text>
<text x="236.2" y="60.4">Gnd</text>
<text x="6.6" y="68">MS1</text>
<text x="6.6" y="70.5">MS2</text>
<text x="20.7" y="66.8">3</text>
<text x="20.7" y="69.3">4</text>
<text x="20.7" y="71.9">5</text>
<text x="25.5" y="68">RA1/AN1</text>
<text x="25.5" y="70.5">RA2/AN2/VREF-/CVREF</text>
<text x="55.1" y="68">RC1/T1OSI/CCP2/UOE</text>
<text x="61.2" y="70.5">RC2/CCP1/P1A</text>
<text x="77.5" y="66.8">16</text>
<text x="77.5" y="69.3">17</text>
<text x="77.5" y="71.9">23</text>
<text x="89" y="70.5">CCP1</text>
<text x="113.1" y="71.9">2</text>
<text x="113.1" y="69.3">3</text>
<text x="113.1" y="66.8">4</text>
<text x="124.5" y="68">M1B</text>
<text x="124.5" y="70.5">M2A</text>
<text x="6.6" y="73.1">MS3</text>
<text x="20.7" y="74.4">6</text>
<text x="20.7" y="76.9">7</text>
<text x="25.5" y="73.1">RA3/AN3/VREF+</text>
<text x="25.5" y="75.6">RA4/T0CKI/C1OUT/RCV</text>
<text x="64.5" y="75.6">RC5/D+/VP</text>
<text x="64.7" y="73.1">RC4/D-/VM</text>
<text x="77.5" y="74.4">24</text>
<text x="77.5" y="76.9">25</text>
<text x="113.1" y="74.4">1</text>
<text x="124.5" y="73.1">M2B</text>
<text x="234.7" y="74.5">US-100</text>
<text x="5.4" y="83.2">OSC1</text>
<text x="5.4" y="80.7">OSC2</text>
<text x="19.7" y="79.5">14</text>
<text x="19.7" y="82">13</text>
<text x="25.5" y="78.1">RA5/AN4/SS/LVDIN/C2OUT</text>
<text x="25.5" y="80.7">RA6/OSC2/CLKO</text>
<text x="25.5" y="83.2">OSC1/CLKI</text>
<text x="60.1" y="80.7">RC7/RX/DT/SDO</text>
<text x="64.5" y="78.1">RC6/TX/CK</text>
<text x="77.5" y="79.5">26</text>
<text x="89" y="80.7">USART_RX</text>
<text x="89" y="78.1">USART_TX</text>
<text x="105.3" y="79.6">M_DIR</text>
<text x="6.8" y="88.3">RB0</text>
<text x="19.7" y="87.1">33</text>
<text x="19.7" y="89.6">34</text>
<text x="25.5" y="88.3">RB0/AN12/INT0/FLT0/SDI/SDA</text>
<text x="65.2" y="88.3">RD0/SPP0</text>
<text x="77.5" y="87.1">19</text>
<text x="77.5" y="89.6">20</text>
<text x="89" y="88.3">RD0</text>
<text x="114.6" y="89.6">1</text>
<text x="128.3" y="89.6">8</text>
<text x="6.6" y="93.3">M2B</text>
<text x="6.6" y="90.8">M2A</text>
<text x="6.6" y="95.8">M1A</text>
<text x="19.7" y="92.1">35</text>
<text x="19.7" y="94.6">36</text>
<text x="25.5" y="90.8">RB1/AN10/INT1/SCK/SCL</text>
<text x="25.5" y="93.3">RB2/AN8/INT2/VMO</text>
<text x="25.5" y="95.8">RB3/AN9/CCP2/VPO</text>
<text x="65.2" y="90.8">RD1/SPP1</text>
<text x="65.2" y="93.3">RD2/SPP2</text>
<text x="65.2" y="95.8">RD3/SPP3</text>
<text x="77.5" y="92.1">21</text>
<text x="77.5" y="94.6">22</text>
<text x="89" y="90.8">RD1</text>
<text x="89" y="95.8">RD3</text>
<text x="89" y="93.3">RD2</text>
<text x="100.6" y="90.8">MS0</text>
<text x="100.6" y="93.3">MS1</text>
<text x="100.6" y="95.8">MS2</text>
<text x="114.6" y="92.1">2</text>
<text x="114.6" y="94.6">3</text>
<text x="128.3" y="92.1">7</text>
<text x="128.3" y="94.6">6</text>
<text x="139.7" y="95.8">USART_TX</text>
<text x="139.7" y="93.3">USART_RX</text>
<text x="6.2" y="100.9">PGM</text>
<text x="6.6" y="98.4">M1B</text>
<text x="19.7" y="97.2">37</text>
<text x="19.7" y="99.7">38</text>
<text x="25.5" y="98.4">RB4/AN11/KBI0/CSSPP</text>
<text x="25.5" y="100.9">RB5/KBI1/PGM</text>
<text x="61.3" y="100.9">RD5/SPP5/P1B</text>
<text x="65.2" y="98.4">RD4/SPP4</text>
<text x="77.5" y="97.2">27</text>
<text x="77.5" y="99.7">28</text>
<text x="89" y="100.9">RD5</text>
<text x="89" y="98.4">RD4</text>
<text x="100.6" y="98.4">MS3</text>
<text x="114.6" y="97.2">4</text>
<text x="128.3" y="97.2">5</text>
<text x="214.9" y="100.9">RD4</text>
<text x="231.4" y="97.2">1</text>
<text x="231.4" y="99.7">2</text>
<text x="236.2" y="98.4">Vcc</text>
<text x="236.2" y="100.9">Trig</text>
<text x="6.4" y="106">PGD</text>
<text x="6.4" y="103.5">PGC</text>
<text x="19.7" y="102.3">39</text>
<text x="19.7" y="104.8">40</text>
<text x="25.5" y="103.5">RB6/KBI2/PGC</text>
<text x="25.5" y="106">RB7/KBI3/PGD</text>
<text x="61.3" y="103.5">RD6/SPP6/P1C</text>
<text x="61.3" y="106">RD7/SPP7/P1D</text>
<text x="77.5" y="102.3">29</text>
<text x="77.5" y="104.8">30</text>
<text x="118" y="102.3">M_SPEED</text>
<text x="214.9" y="103.5">RD5</text>
<text x="231.4" y="102.3">3</text>
<text x="231.4" y="104.8">4</text>
<text x="231.4" y="107.3">5</text>
<text x="236.2" y="103.5">Echo</text>
<text x="236.2" y="106">Gnd</text>
<text x="58.9" y="111.1">RE0/AN5/CK1SPP</text>
<text x="58.9" y="113.6">RE1/AN6/CK2SPP</text>
<text x="77.5" y="109.9">8</text>
<text x="77.5" y="112.4">9</text>
<text x="89" y="111.1">RE0</text>
<text x="89" y="113.6">RE1</text>
<text x="236.2" y="108.5">Gnd</text>
<text x="19.7" y="117.5">18</text>
<text x="25.5" y="118.7">VUSB</text>
<text x="59.8" y="116.2">RE2/AN7/OESPP</text>
<text x="60.8" y="118.7">RE3/MCLR/VPP</text>
<text x="77.5" y="115">10</text>
<text x="77.5" y="117.5">1</text>
<text x="89" y="118.7">MCLR</text>
<text x="89" y="116.2">RE2</text>
<text x="147.5" y="118.7">Vss_TGT</text>
<text x="170.4" y="117.5">1</text>
<text x="170.4" y="120">2</text>
<text x="24" y="122.6">PIC18F4550</text>
<text x="170.4" y="122.6">3</text>
<text x="170.4" y="125.1">4</text>
<text x="234.7" y="122.6">US-100</text>
<text x="173.8" y="130.3">M_OUT</text>
<text x="6.2" y="134.9">EXT_UPOW</text>
<text x="107.8" y="134.9">IN_MPOW</text>
<text x="166.4" y="136.5">MVcc</text>
<text x="8.4" y="147" transform="rotate(-90 8.4 147)">1</text>
<text x="10.9" y="147" transform="rotate(-90 10.9 147)">2</text>
<text x="26.5" y="145.1">7805</text>
<text x="55.3" y="149.8" transform="rotate(-90 55.3 149.8)">Vss_TGT</text>
<text x="110" y="147" transform="rotate(-90 110 147)">1</text>
<text x="112.5" y="147" transform="rotate(-90 112.5 147)">2</text>
<text x="128.1" y="145.1">7806</text>
<text x="214.9" y="149.2">RD0</text>
<text x="231.4" y="145.4">1</text>
<text x="231.4" y="148">2</text>
<text x="236.2" y="146.6">Vcc</text>
<text x="236.2" y="149.2">Trig</text>
<text x="23.2" y="150.5">1</text>
<text x="28" y="151.7">VI</text>
<text x="43.3" y="151.7">VO</text>
<text x="49.6" y="150.5">3</text>
<text x="71.3" y="150.5">A</text>
<text x="74.8" y="155.7">LED</text>
<text x="80.1" y="150.5">K</text>
<text x="90" y="154.1">3.3K</text>
<text x="124.8" y="150.5">1</text>
<text x="129.5" y="151.7">VI</text>
<text x="144.8" y="151.7">VO</text>
<text x="151.1" y="150.5">3</text>
<text x="172.8" y="150.5">A</text>
<text x="176.3" y="155.7">LED</text>
<text x="181.6" y="150.5">K</text>
<text x="191.5" y="154.1">3.3K</text>
<text x="214.9" y="151.7">RD1</text>
<text x="231.4" y="150.5">3</text>
<text x="231.4" y="153.1">4</text>
<text x="231.4" y="155.6">5</text>
<text x="236.2" y="151.7">Echo</text>
<text x="236.2" y="154.3">Gnd</text>
<text x="37.5" y="157.5" transform="rotate(-90 37.5 157.5)">GND</text>
<text x="122.2" y="161.6">0.33uF</text>
<text x="139" y="157.5" transform="rotate(-90 139 157.5)">GND</text>
<text x="236.2" y="156.8">Gnd</text>
<text x="23.1" y="164.1">0.33uF</text>
<text x="36.3" y="162.3" transform="rotate(-90 36.3 162.3)">2</text>
<text x="66.3" y="164.1">0.1uF</text>
<text x="89" y="167">Vdd_TGT</text>
<text x="137.8" y="162.3" transform="rotate(-90 137.8 162.3)">2</text>
<text x="167.8" y="164.1">0.1uF</text>
<text x="234.7" y="170.9">US-100</text>
<text x="143.5" y="174.6">MGND</text>
</g>
</svg>
